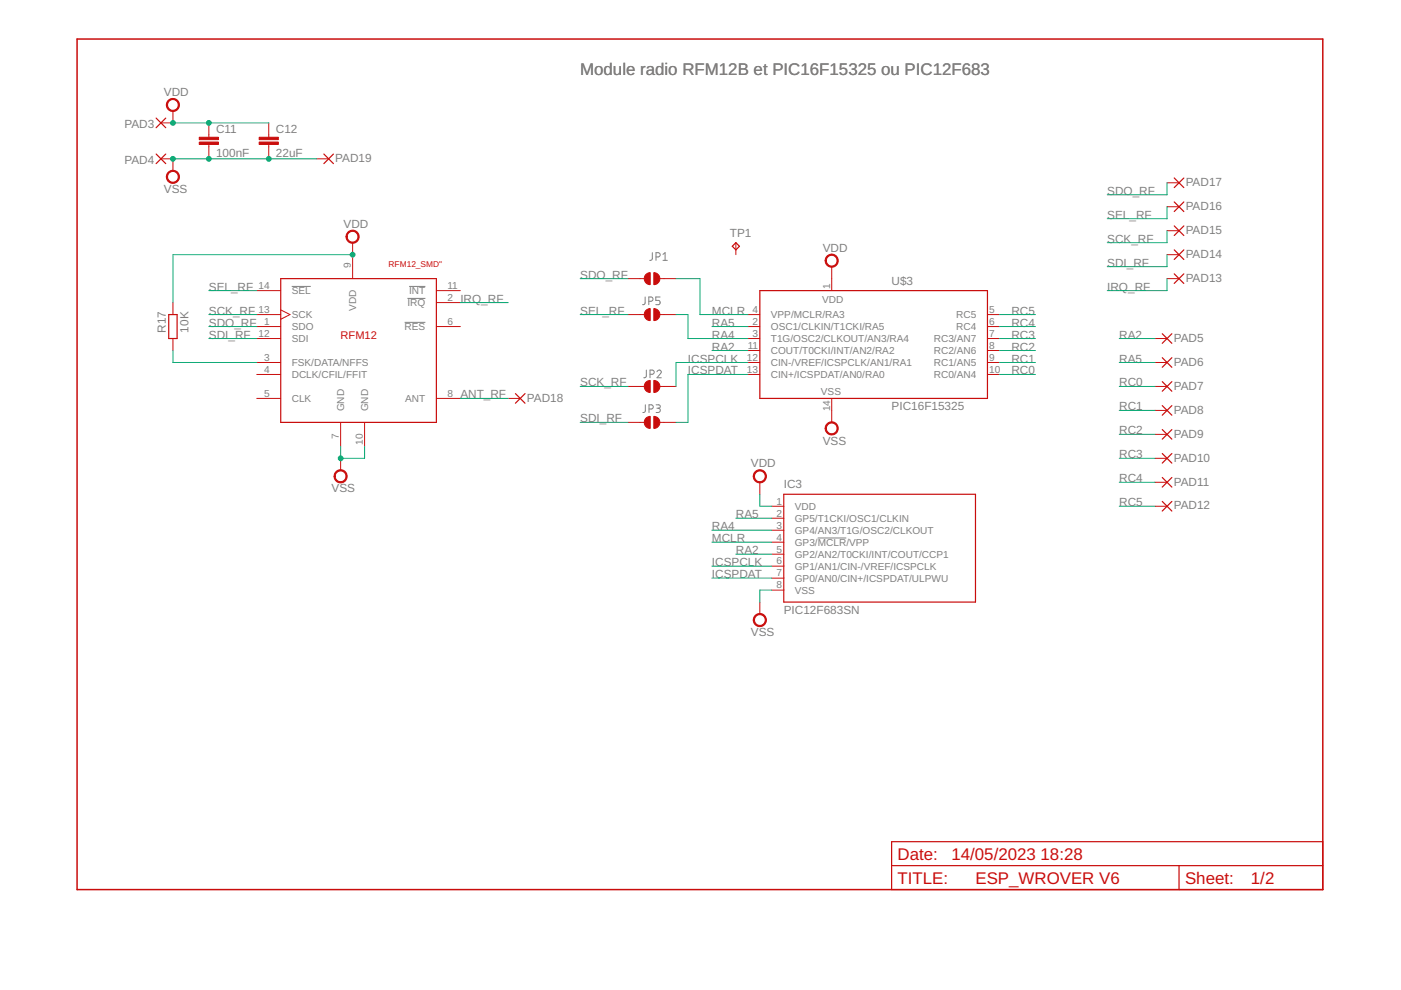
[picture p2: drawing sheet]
<svg xmlns="http://www.w3.org/2000/svg" width="297mm" height="210mm" viewBox="0 0 297 210" stroke-linecap="round" stroke-linejoin="round" font-family="sans-serif">
<g fill="none" stroke="#808080" stroke-width=".21">
<path d="M138.3 53.6v1.4l-.5 .2M139.1 54.5h.4a.46 .46 0 0 0 .5-.5 .46 .46 0 0 0-.5-.4h-.4v1.6M140.6 55.2h.9M140.6 53.9l.4-.3v1.6M61.8 60.7h4.1M85.8 68.3h4.4M86.4 63.3h3.8M86.7 60.7h3.5M136.8 63l-.1 1.4-.5 .2M137 78.5v1.4l-.5 .2M137.6 63.9h.4a.46 .46 0 0 0 .5-.5 .46 .46 0 0 0-.5-.4h-.4v1.6M137.8 79.4h.5a.44 .44 0 0 0 .4-.5 .44 .44 0 0 0-.4-.4h-.5v1.6"/>
<path d="M139.3 78.8a.44 .44 0 0 1 .6-.3 .44 .44 0 0 1 .2 .7l-.8 .9h.9M140 63h-1v.7h.6a.46 .46 0 0 1 .4 .4 .46 .46 0 0 1-.4 .5h-.6M136.8 85.8v1.4l-.5 .3M137.6 86.7h.5a.44 .44 0 0 0 .4-.4 .44 .44 0 0 0-.4-.5h-.5v1.7M139.1 85.8h.5a.36 .36 0 0 1 .4 .4 .36 .36 0 0 1-.4 .4h-.3M139.6 86.6a.46 .46 0 0 1 .4 .4 .46 .46 0 0 1-.4 .5h-.5M173.4 114.1h6"/>
</g>
<path d="M16.3 8.3h264.2v180.3h-264.2z" fill="none" stroke="#c90d0c" stroke-width=".32"/>
<g fill="none" stroke="#c90d0c" stroke-width=".25">
<path d="M33.1 25l2 2.1M33.1 32.7l2 2M35.1 25l-2 2.1M35.1 32.7l-2 2M68.7 32.7l2 2M70.7 32.7l-2 2M249 37.7l2 2.1M251 37.7l-2 2.1M59.5 59.1h33v30.5h-33zM155.3 52.2l.7-.7 .8 .7-.8 .8zM249 58.1l2 2M249 53l2 2"/>
<path d="M249 47.9l2 2M249 42.8l2 2.1M251 58.1l-2 2M251 53l-2 2M251 47.9l-2 2M251 42.8l-2 2.1M35.8 66.7h1.7v5.1h-1.7zM161.1 61.6h48.3v22.9h-48.3zM246.4 70.8l2.1 2M246.4 75.8l2.1 2.1M248.5 70.8l-2.1 2M248.5 75.8l-2.1 2.1"/>
<path d="M109.3 83.5l2 2M111.3 83.5l-2 2M246.4 80.9l2.1 2.1M246.4 86l2.1 2M246.4 91.1l2.1 2M246.4 96.2l2.1 2M248.5 80.9l-2.1 2.1M248.5 86l-2.1 2M248.5 91.1l-2.1 2M248.5 96.2l-2.1 2M166.2 104.8h40.6v22.9h-40.6zM246.4 101.2l2.1 2.1"/>
<path d="M246.4 106.3l2.1 2.1M248.5 101.2l-2.1 2.1M248.5 106.3l-2.1 2.1M189 178.5h91.5v10.1h-91.5zM189 183.5h91.5M250 183.5v5.1"/>
</g>
<g fill="none" stroke="#c90d0c" stroke-width=".21">
<path d="M34.1 33.7h2.6v2.5M36.7 23.5v2.6h-2.6M44.3 26.1v3M44.3 30.6v3.1M57 26.1v3M57 30.6v3.1M67.1 33.7h2.6M247.4 38.8h2.6M74.8 51.5v7.6M133.2 59.1h3.4M139.9 59.1h3.4M156 51.5v2.5"/>
<path d="M176.3 56.5v5.1M247.4 59.1h2.6M247.4 54h2.6M247.4 48.9h2.6M247.4 43.8h2.6M36.7 64.2v2.5M36.7 71.8v2.5M54.4 61.6h5.1M54.4 69.2h5.1M54.4 79.4h5.1M54.4 76.9h5.1M54.4 66.7h5.1"/>
<path d="M54.4 71.8h5.1M59.5 65.7l2 1-2 1M92.5 61.6h5.1M92.5 64.2h5.1M92.5 69.2h5.1M133.2 66.7h3.4M139.9 66.7h3.4M158.6 69.2h2.5M158.6 79.4h2.5M158.6 76.9h2.5M158.6 66.7h2.5M158.6 71.8h2.5"/>
<path d="M158.6 74.3h2.5M209.4 69.2h2.5M209.4 79.4h2.5M209.4 76.9h2.5M209.4 66.7h2.5M209.4 71.8h2.5M209.4 74.3h2.5M244.9 76.9h2.5M244.9 71.8h2.5M54.4 84.5h5.1M72.2 89.6v5M72.2 97.2v2.5"/>
<path d="M77.3 89.6v5M92.5 84.5h5.1M107.8 84.5h2.5M133.2 81.9h3.4M133.2 89.6h3.4M139.9 81.9h3.4M139.9 89.6h3.4M176.3 84.5v5.1M244.9 81.9h2.5M244.9 87h2.5M244.9 92.1h2.5M244.9 97.2h2.5"/>
<path d="M161.1 102.3v2.5M163.6 107.3h2.6M163.6 109.9h2.6M163.6 112.4h2.6M163.6 115h2.6M163.6 117.5h2.6M244.9 107.3h2.5M244.9 102.3h2.5M161.1 127.7v2.5M163.6 120h2.6M163.6 122.6h2.6M163.6 125.1h2.6"/>
</g>
<g fill="#c90d0c" stroke="#c90d0c" stroke-width=".21">
<path d="M73.7 49.2a1.4 1.4 0 0 1 2.3 .3 1.4 1.4 0 0 1-.9 2 1.4 1.4 0 0 1-1.7-1.3h.2a1.14 1.14 0 0 1 1.7-1 1.14 1.14 0 0 1 .1 2 1.14 1.14 0 0 1-1.8-.7v-.3h-.2z" fill-rule="evenodd"/>
<path d="M175.3 54.3a1.4 1.4 0 0 1 2.2 .3 1.4 1.4 0 0 1-.8 2 1.4 1.4 0 0 1-1.8-1.3h.3a1.14 1.14 0 0 1 1.6-1.1 1.14 1.14 0 0 1 .3 1.9 1.14 1.14 0 0 1-1.9-.5v-.3h-.3z" fill-rule="evenodd"/>
<path d="M160.1 100a1.39 1.39 0 0 1 2.2 .3 1.39 1.39 0 0 1-.8 2 1.39 1.39 0 0 1-1.8-1.3h.3a1.15 1.15 0 0 1 1.6-1.1 1.15 1.15 0 0 1 .3 1.9 1.15 1.15 0 0 1-1.9-.5v-.3h-.3z" fill-rule="evenodd"/>
<path d="M71.2 100a1.39 1.39 0 0 1 2.2 .3 1.39 1.39 0 0 1-.8 2 1.39 1.39 0 0 1-1.8-1.3h.3a1.14 1.14 0 0 1 1.7-1 1.14 1.14 0 0 1 .1 2 1.14 1.14 0 0 1-1.8-.7v-.3h-.3z" fill-rule="evenodd"/>
<path d="M175.3 89.9a1.39 1.39 0 0 1 2.2 .2 1.39 1.39 0 0 1-.8 2.1 1.39 1.39 0 0 1-1.8-1.4h.3a1.14 1.14 0 0 1 1.6-1 1.14 1.14 0 0 1 .3 1.9 1.14 1.14 0 0 1-1.9-.6v-.3h-.3z" fill-rule="evenodd"/>
<path d="M160.1 130.5a1.39 1.39 0 0 1 2.2 .3 1.39 1.39 0 0 1-.8 2 1.39 1.39 0 0 1-1.8-1.3h.3a1.15 1.15 0 0 1 1.6-1.1 1.15 1.15 0 0 1 .3 1.9 1.15 1.15 0 0 1-1.9-.6v-.2h-.3z" fill-rule="evenodd"/>
<path d="M35.6 36.5a1.4 1.4 0 0 1 2.3 .3 1.4 1.4 0 0 1-.9 2 1.4 1.4 0 0 1-1.7-1.3h.2a1.14 1.14 0 0 1 1.6-1.1 1.14 1.14 0 0 1 .3 1.9 1.14 1.14 0 0 1-1.8-.5l-.1-.3h-.2z" fill-rule="evenodd"/>
<path d="M35.6 21.3a1.4 1.4 0 0 1 2.3 .2 1.4 1.4 0 0 1-.9 2.1 1.4 1.4 0 0 1-1.7-1.4h.2a1.14 1.14 0 0 1 1.6-1 1.14 1.14 0 0 1 .3 1.9 1.14 1.14 0 0 1-1.8-.6l-.1-.3h-.2z" fill-rule="evenodd"/>
<path d="M136.9 58.2l1-.4v2.5a1.27 1.27 0 0 1-1.2-.7 1.27 1.27 0 0 1 .2-1.4z" fill-rule="evenodd"/>
<path d="M138.6 57.8a1.27 1.27 0 0 1 1.3 1.3 1.27 1.27 0 0 1-1.3 1.2z" fill-rule="evenodd"/>
<path d="M136.9 81.1l1-.4v2.5a1.27 1.27 0 0 1-1.2-.7 1.27 1.27 0 0 1 .2-1.4z" fill-rule="evenodd"/>
<path d="M138.6 80.7a1.27 1.27 0 0 1 1.3 1.2 1.27 1.27 0 0 1-1.3 1.3z" fill-rule="evenodd"/>
<path d="M136.9 88.7l1-.4v2.5a1.27 1.27 0 0 1-1.2-.7 1.27 1.27 0 0 1 .2-1.4z" fill-rule="evenodd"/>
<path d="M138.6 88.3a1.27 1.27 0 0 1 1.3 1.3 1.27 1.27 0 0 1-1.3 1.2z" fill-rule="evenodd"/>
<path d="M136.9 65.8l1-.4v2.6a1.27 1.27 0 0 1-1.2-.8 1.27 1.27 0 0 1 .2-1.4z" fill-rule="evenodd"/>
<path d="M138.6 65.4a1.27 1.27 0 0 1 1.3 1.3 1.27 1.27 0 0 1-1.3 1.3z" fill-rule="evenodd"/>
</g>
<g fill="#c90d0c" stroke="#c90d0c" stroke-width=".21">
<path d="M42.2 30.1h4.1v.5h-4.1z"/>
<path d="M42.2 29.1h4.1v.5h-4.1z"/>
<path d="M54.9 30.1h4.1v.5h-4.1z"/>
<path d="M54.9 29.1h4.1v.5h-4.1z"/>
</g>
<g fill="none" stroke="#0dab76" stroke-width=".21">
<path d="M36.7 26.1h20.3M36.7 33.7h30.4M247.4 38.8v2.5h-12.6M74.8 54h-38.1v10.2M123 59.1h10.2M143.3 59.1h5.1v7.6h10.2M247.4 59.1v2.5h-12.6M247.4 43.8v2.6h-12.6M247.4 48.9v2.6h-12.6M247.4 54v2.5h-12.6M36.7 74.3v2.6h17.7M44.3 61.6h10.1"/>
<path d="M44.3 66.7h10.1M44.3 69.2h10.1M44.3 71.8h10.1M97.6 64.2h10.2M123 66.7h10.2M143.3 66.7h2.6v5.1h12.7M150.9 69.2h7.7M150.9 74.3h7.7M158.6 79.4h-12.7v10.2h-2.6M158.6 76.9h-15.3v5M211.9 66.7h7.6M211.9 69.2h7.6"/>
<path d="M211.9 71.8h7.6M211.9 76.9h7.6M211.9 79.4h7.6M211.9 74.3h7.6M237.3 71.8h7.6M237.3 76.9h7.6M72.2 94.6v2.6h5.1v-2.6M97.6 84.5h10.2M123 81.9h10.2M123 89.6h10.2M237.3 97.2h7.6M237.3 81.9h7.6"/>
<path d="M237.3 92.1h7.6M237.3 87h7.6M150.9 115h12.7M150.9 112.4h12.7M156 109.9h7.6M156 117.5h7.6M161.1 104.8v2.5h2.5M237.3 107.3h7.6M237.3 102.3h7.6M150.9 120h12.7M150.9 122.6h12.7M163.6 125.1h-2.5v2.6"/>
</g>
<g fill="#0dab76" stroke="#0dab76" stroke-width=".21">
<circle cx="74.8" cy="54" r=".51"/>
<circle cx="44.3" cy="26.1" r=".51"/>
<circle cx="36.7" cy="26.1" r=".51"/>
<circle cx="72.2" cy="97.2" r=".51"/>
<circle cx="44.3" cy="33.7" r=".51"/>
<circle cx="36.7" cy="33.7" r=".51"/>
<circle cx="57" cy="33.7" r=".51"/>
</g>
<text font-size="3.6" fill="#808080" x="123" y="15.9">Module radio RFM12B et PIC16F15325 ou PIC12F683</text>
<g font-size="3.6" fill="#c90d0c">
<text x="190.3" y="182.3">Date:</text>
<text x="201.7" y="182.3">14/05/2023</text>
<text x="220.6" y="182.3">18:28</text>
<text x="190.3" y="187.3">TITLE:</text>
<text x="206.8" y="187.3">ESP_WROVER V6</text>
<text x="251.3" y="187.3">Sheet:</text>
<text x="265.2" y="187.3">1/2</text>
</g>
<g font-size="2.5" fill="#808080">
<text x="34.8" y="20.3">VDD</text>
<text x="26.4" y="27.2">PAD3</text>
<text x="45.8" y="28.2">C11</text>
<text x="58.5" y="28.2">C12</text>
<text x="26.4" y="34.8">PAD4</text>
<text x="45.8" y="33.3">100nF</text>
<text x="58.5" y="33.3">22uF</text>
<text x="71.1" y="34.4">PAD19</text>
<text x="34.8" y="40.9">VSS</text>
<text x="234.7" y="41.3">SDO_RF</text>
<text x="251.4" y="39.4">PAD17</text>
<text x="234.7" y="46.4">SEL_RF</text>
<text x="251.4" y="44.5">PAD16</text>
<text x="72.8" y="48.3">VDD</text>
<text x="154.8" y="50.2">TP1</text>
<text x="174.4" y="53.4">VDD</text>
<text x="234.7" y="51.5">SCK_RF</text>
<text x="251.4" y="49.6">PAD15</text>
<text x="123" y="59.1">SDO_RF</text>
<text x="234.7" y="56.5">SDI_RF</text>
<text x="251.4" y="59.8">PAD13</text>
<text x="251.4" y="54.7">PAD14</text>
<text x="44.3" y="61.6">SEL_RF</text>
<text x="97.6" y="64.2">IRQ_RF</text>
<text x="189" y="60.4">U$3</text>
<text x="234.7" y="61.6">IRQ_RF</text>
<text x="35.2" y="70.5" transform="rotate(-90 35.2 70.5)">R17</text>
<text x="40" y="70.5" transform="rotate(-90 40 70.5)">10K</text>
<text x="44.3" y="69.2">SDO_RF</text>
<text x="44.3" y="66.7">SCK_RF</text>
<text x="44.3" y="71.8">SDI_RF</text>
<text x="123" y="66.7">SEL_RF</text>
<text x="150.9" y="66.7">MCLR</text>
<text x="150.9" y="71.8">RA4</text>
<text x="150.9" y="69.2">RA5</text>
<text x="214.4" y="66.7">RC5</text>
<text x="214.4" y="69.2">RC4</text>
<text x="214.4" y="71.8">RC3</text>
<text x="237.3" y="71.8">RA2</text>
<text x="145.9" y="76.9">ICSPCLK</text>
<text x="150.9" y="74.3">RA2</text>
<text x="214.4" y="74.3">RC2</text>
<text x="214.4" y="76.9">RC1</text>
<text x="237.3" y="76.9">RA5</text>
<text x="248.8" y="72.5">PAD5</text>
<text x="248.8" y="77.5">PAD6</text>
<text x="123" y="81.9">SCK_RF</text>
<text x="145.9" y="79.4">I</text>
<text x="146.6" y="79.4">CSPDAT</text>
<text x="214.4" y="79.4">RC0</text>
<text x="237.3" y="81.9">RC0</text>
<text x="248.8" y="82.6">PAD7</text>
<text x="97.6" y="84.5">ANT_RF</text>
<text x="111.7" y="85.2">PAD18</text>
<text x="123" y="89.6">SDI_RF</text>
<text x="189" y="87">PIC16F15325</text>
<text x="237.3" y="87">RC1</text>
<text x="248.8" y="87.7">PAD8</text>
<text x="174.4" y="94.3">VSS</text>
<text x="237.3" y="92.1">RC2</text>
<text x="248.8" y="92.8">PAD9</text>
<text x="159.2" y="99.1">VDD</text>
<text x="237.3" y="97.2">RC3</text>
<text x="248.8" y="97.9">PAD10</text>
<text x="70.3" y="104.4">VSS</text>
<text x="166.2" y="103.5">IC3</text>
<text x="237.3" y="107.3">RC5</text>
<text x="237.3" y="102.3">RC4</text>
<text x="248.8" y="102.9">PAD11</text>
<text x="150.9" y="112.4">RA4</text>
<text x="156" y="109.9">RA5</text>
<text x="248.8" y="108">PAD12</text>
<text x="150.9" y="115">MCLR</text>
<text x="156" y="117.5">RA2</text>
<text x="150.9" y="120">ICSPCLK</text>
<text x="150.9" y="122.6">ICSPDAT</text>
<text x="166.2" y="130.2">PIC12F683SN</text>
<text x="159.2" y="134.9">VSS</text>
</g>
<text font-size="2.3" fill="#c90d0c" x="72.2" y="71.8">RFM12</text>
<g font-size="2.1" fill="#808080">
<text x="74.4" y="56.7" transform="rotate(-90 74.4 56.7)">9</text>
<text x="54.8" y="61.3">14</text>
<text x="61.9" y="62.4">SEL</text>
<text x="75.5" y="65.9" transform="rotate(-90 75.5 65.9)">VDD</text>
<text x="86.4" y="64.9">IRQ</text>
<text x="86.7" y="62.4">INT</text>
<text x="94.9" y="61.3">11</text>
<text x="94.9" y="63.8">2</text>
<text x="174.3" y="64.2">VDD</text>
<text x="176" y="61.3" transform="rotate(-90 176 61.3)">1</text>
<text x="54.8" y="66.3">13</text>
<text x="54.8" y="71.4">12</text>
<text x="56" y="68.9">1</text>
<text x="61.9" y="67.5">SCK</text>
<text x="61.9" y="70">SDO</text>
<text x="85.8" y="70">RES</text>
<text x="94.9" y="68.9">6</text>
<text x="159.6" y="68.9">2</text>
<text x="159.6" y="71.4">3</text>
<text x="159.6" y="66.3">4</text>
<text x="163.4" y="70">OSC1/CLKIN/T1CKI/RA5</text>
<text x="163.4" y="67.5">VPP/MCLR/RA3</text>
<text x="202.7" y="67.5">RC5</text>
<text x="202.7" y="70">RC4</text>
<text x="209.7" y="66.3">5</text>
<text x="209.7" y="68.9">6</text>
<text x="209.7" y="71.4">7</text>
<text x="56" y="76.5">3</text>
<text x="61.9" y="77.6">FSK/DATA/NFFS</text>
<text x="61.9" y="72.5">SDI</text>
<text x="158.4" y="76.5">12</text>
<text x="158.5" y="74">11</text>
<text x="163.4" y="72.5">T1G/OSC2/CLKOUT/AN3/RA4</text>
<text x="163.4" y="75.1">COUT/T0CKI/INT/AN2/RA2</text>
<text x="163.4" y="77.6">CIN-/VREF/ICSPCLK/AN1/RA1</text>
<text x="198" y="72.5">RC3/AN7</text>
<text x="198" y="75.1">RC2/AN6</text>
<text x="198" y="77.6">RC1/AN5</text>
<text x="209.7" y="74">8</text>
<text x="209.7" y="76.5">9</text>
<text x="56" y="79">4</text>
<text x="61.9" y="80.2">DCLK/CFIL/FFIT</text>
<text x="158.4" y="79">13</text>
<text x="163.4" y="80.2">CIN+/ICSPDAT/AN0/RA0</text>
<text x="174.1" y="83.7">VSS</text>
<text x="198" y="80.2">RC0/AN4</text>
<text x="209.7" y="79">10</text>
<text x="56" y="84.1">5</text>
<text x="61.9" y="85.2">CLK</text>
<text x="73" y="87.2" transform="rotate(-90 73 87.2)">GND</text>
<text x="78.1" y="87.2" transform="rotate(-90 78.1 87.2)">GND</text>
<text x="85.9" y="85.2">ANT</text>
<text x="94.9" y="84.1">8</text>
<text x="176" y="87.2" transform="rotate(-90 176 87.2)">14</text>
<text x="71.9" y="93.1" transform="rotate(-90 71.9 93.1)">7</text>
<text x="76.9" y="94.3" transform="rotate(-90 76.9 94.3)">10</text>
<text x="164.6" y="107">1</text>
<text x="164.6" y="109.5">2</text>
<text x="164.6" y="112.1">3</text>
<text x="168.5" y="108.1">VDD</text>
<text x="168.5" y="110.6">GP5/T1CKI/OSC1/CLKIN</text>
<text x="168.5" y="113.2">GP4/AN3/T1G/OSC2/CLKOUT</text>
<text x="164.6" y="114.6">4</text>
<text x="164.6" y="117.1">5</text>
<text x="164.6" y="119.7">6</text>
<text x="168.5" y="115.7">GP3/MCLR/VPP</text>
<text x="168.5" y="118.3">GP2/AN2/T0CKI/INT/COUT/CCP1</text>
<text x="164.6" y="122.2">7</text>
<text x="164.6" y="124.8">8</text>
<text x="168.5" y="120.8">GP1/AN1/CIN-/VREF/ICSPCLK</text>
<text x="168.5" y="123.3">GP0/AN0/CIN+/ICSPDAT/ULPWU</text>
<text x="168.5" y="125.9">VSS</text>
</g>
<text font-size="1.8" fill="#c90d0c" x="82.4" y="56.5">RFM12_SMD&quot;</text>
</svg>
